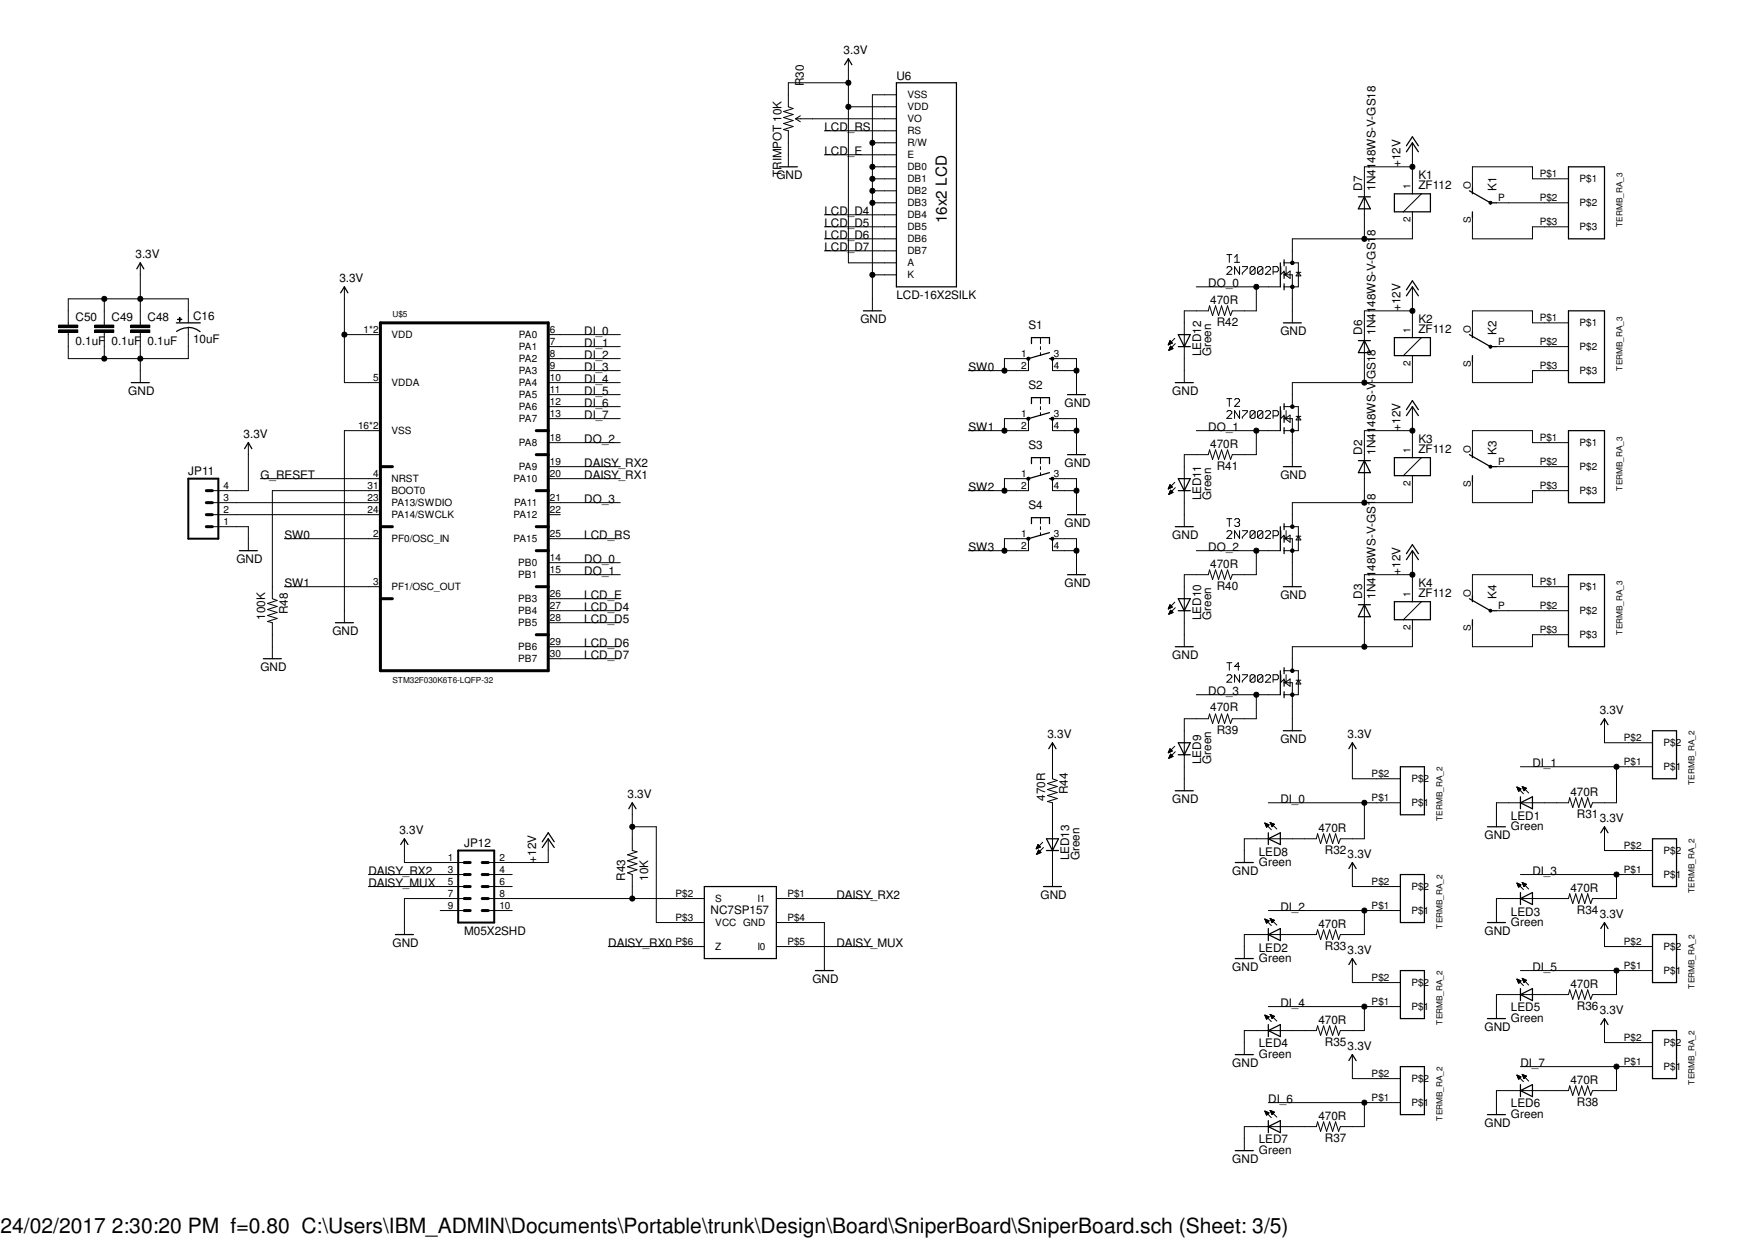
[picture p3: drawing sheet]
<svg xmlns="http://www.w3.org/2000/svg" width="297mm" height="210mm" viewBox="0 0 297 210" stroke-linecap="round" stroke-linejoin="round" font-family="sans-serif">
<g fill="none" stroke="#000" stroke-width=".17">
<path d="M135.5 19.6l-.8 .5M143.6 9.9v34.6h8.1M143.6 18.1h8.1M143.6 14h-10.2v4.1l.8 .3-1.6 .5 1.6 .5-1.6 .5 1.6 .5-1.6 .5 1.6 .5-1.6 .5 .8 .2v6.1M151.7 16h-4v36.6M134.7 20.1h17M134.7 20.1l.8 .5M139.5 36.4h12.2M139.5 38.4h12.2M139.5 26.2h12.2M139.5 22.1h12.2M147.7 34.3h4"/>
<path d="M147.7 28.2h4M147.7 30.3h4M147.7 32.3h4M147.7 24.2h4M239.1 24.2v8.6M239.1 35.9v4.5h-20.4v4.1M239.1 28.2h-8.2v12.2M240.6 32.8l-3.1 3.1M249.2 36.4v4h10.2v-2h6.1M252.1 34.1h.3l.1 .2-.1 .2-.1 .1-.2-.1-.1-.2zM253.3 34.3h12.2M265.5 30.3h-6.1v-2.1h-10.2v4.1"/>
<path d="M9.9 55.8h3.3v.5h-3.3zM9.9 55h3.3v.5h-3.3zM16 55.8h3.3v.5h-3.3zM16 55h3.3v.5h-3.3zM17.6 50.6v4.4M17.6 56.3v4.4M22.1 55.8h3.3v.5h-3.3zM22.1 55h3.3v.5h-3.3zM23.7 44.5v10.5M23.7 56.3v8.5M30.1 54l.7 .1zM30.4 53.7l.1 .7z"/>
<path d="M31.9 55.5v5.2h-20.3v-4.4M31.9 54.7v-4.1h-20.3v4.4M58.3 56.6h6.1M58.3 48.6v16.2h6.1M92.8 58.7h12.2M92.8 56.6h12.2M139.5 40.4h12.2M139.5 42.5h12.2M147.7 46.5h4M176.1 57.1v1.1M176.1 58.7v.5M176.1 59.7v.5"/>
<path d="M197.7 58.4h.1M197.7 58.3h.2M197.8 58.3h.2M197.8 58.2h.4M197.8 58.1h.5M197.8 59.3h.1M197.9 58.1h.5M197.9 59.2h.1M197.9 59.2h.3M197.9 58h.5M197.9 58h.4M197.9 59.1h.4"/>
<path d="M197.9 57.9h.3M197.9 57.8h.3M197.9 59.1h.6M197.9 59h.6M198 57.7h.1M198 58.9h.5M198 58.8h.4M198 58.8h.3M198.1 58.7h.1M198.1 58.7h.2M198.1 58.6l.4 .4-.7 .3zM198.1 58.6h.1"/>
<path d="M198.4 58.1l-.4-.4-.3 .7M198.4 58.1l-.7 .3M198.8 57.3l-1.1 1.1M198.9 58.2l-1.1 1.1M202.5 48.6h14.2M207.6 45.4l.3-.3h.4l.2 .3v.2l-.9 .8h.9M207.6 43.1h.9M208.1 43.1v1.3M209 43.6l.4-.5v1.3M209 44.4h.8M209.8 45.1v1.3l-.8-1.3v1.3M210.3 45.1h.8v.3l-.8 .8v.2"/>
<path d="M212.4 45.4v.8l-.2 .2h-.4l-.2-.2M212.4 45.4l-.2-.3h-.4l-.2 .3v.8M212.4 45.4l-.8 .8M212.6 48.6v4h-4l-.3 .8-.5-1.6-.5 1.6-.5-1.6-.6 1.6-.5-1.6-.5 1.6-.5-1.6-.2 .8h-4.1v12.2M213.7 45.4v.8l-.2 .2h-.4l-.3-.2M213.7 45.4l-.2-.3h-.4l-.3 .3v.8M213.7 45.4l-.9 .8M214.2 45.4l.2-.3h.4l.2 .3v.2l-.8 .8h.8M215.5 46h.7l.2-.2v-.4l-.2-.3h-.7v1.3M216.8 45.1v1.3l.5-.4 .4 .4v-1.3M217.3 44.5h2.4v4.1h-2.4M217.3 46.5h1.4v8.2"/>
<path d="M217.5 46.5l.9-.6v1.2zM219.4 46.1h.8M219.7 46.1l.5 .6h-.8zM239.1 48.6v8.5M239.1 52.6h-8.2v12.2M240.6 57.1l-3.1 3.1M252.1 58.5l.2-.1 .1 .1 .1 .2-.1 .2-.1 .1-.2-.1-.1-.2zM253.3 58.7h12.2M265.5 54.7h-6.1v-2.1h-10.2v4M42 74.9v8.2h-6.1M64.4 72.9h-6.1v32.5M92.8 79h12.2"/>
<path d="M92.8 64.8h12.2M92.8 60.7h12.2M92.8 62.7h12.2M92.8 66.8h12.2M92.8 68.8h12.2M92.8 70.9h12.2M92.8 74.9h12.2M163.9 72.9h10.2v-2h-4.1v2M163.9 62.7h10.2v-2h-4.1v2M173.9 60.5h.2h.1l.1 .2-.1 .2-.1 .1-.2-.1-.1-.2zM173.9 70.7l.2-.1 .1 .1 .1 .2-.1 .2-.1 .1-.2-.1-.1-.2zM176.1 67.3v1"/>
<path d="M176.1 68.8v.5M176.1 69.8v.6M176.1 77.5v1M176.1 79v.5M177.9 60.5h.2h.2l.1 .2-.1 .2-.2 .1-.2-.1-.1-.2zM177.9 70.7l.2-.1 .2 .1 .1 .2-.1 .2-.2 .1-.2-.1-.1-.2zM182.2 72.9h-4.1v-2h4.1v6.1M182.2 62.7h-4.1v-2h4.1v6.1M202.5 72.9h14.2M207.6 69.7l.3-.2h.4l.2 .2v.2l-.9 .9h.9M207.6 67.5h.9M208.1 67.5v1.3"/>
<path d="M209 67.7l.2-.2h.4l.2 .2v.2l-.8 .9h.8M209.8 69.5v1.3l-.8-1.3v1.3M210.3 69.5h.8v.2l-.8 .9v.2M212.4 69.7l-.2-.2h-.4l-.2 .2v.9M212.4 69.7v.9l-.2 .2h-.4l-.2-.2M212.4 69.7l-.8 .9M212.6 72.9v4.1h-4l-.3 .8-.5-1.6-.5 1.6-.5-1.6-.6 1.6-.5-1.6-.5 1.6-.5-1.6-.2 .8h-4.1v12.2M213.7 69.7l-.2-.2h-.4l-.3 .2v.9M213.7 69.7v.9l-.2 .2h-.4l-.3-.2M213.7 69.7l-.9 .9M214.2 69.7l.2-.2h.4l.2 .2v.2l-.8 .9h.8M215.5 70.4h.7l.2-.2v-.5l-.2-.2h-.7v1.3"/>
<path d="M216.8 69.5v1.3l.5-.4 .4 .4v-1.3M217.3 68.8h2.4v4.1h-2.4M217.3 70.9h1.4v8.1M217.5 70.9l.9-.6v1.2zM219.4 70.5h.8M219.7 70.5l.5 .6h-.8zM239.1 60.2v4.6h-20.4v4M239.1 68.8v8.7M239.1 72.9h-8.2v12.2M240.6 77.5l-3.1 3M249.2 60.7v4.1h10.2v-2.1h6.1M252.1 78.8l.2-.1 .1 .1 .1 .2-.1 .2h-.3l-.1-.2z"/>
<path d="M253.3 79h12.2M265.5 74.9h-6.1v-2h-10.2v4.1M35.9 85.1h28.5M35.9 87.1h28.5M35.9 89.2h6.1v4M44.1 81h20.3M48.1 91.2h16.3M48.1 99.3h16.3M64.4 83.1h-18.3v18.2l.8 .3-1.6 .6 1.6 .5-1.6 .5 1.6 .5-1.6 .5 1.6 .5-1.6 .5 .8 .2v6.1M92.8 81h12.2M92.8 85.1h12.2M92.8 87.1h2"/>
<path d="M92.8 91.2h12.2M92.8 95.2h12.2M92.8 97.3h12.2M163.9 83.1h10.2v-2.1h-4.1v2.1M163.9 93.2h10.2v-2h-4.1v2M173.9 80.9l.2-.1 .1 .1 .1 .1-.1 .2h-.3l-.1-.2zM173.9 91l.2-.1 .1 .1 .1 .2-.1 .2h-.3l-.1-.2zM176.1 80v.5M176.1 87.6v1M176.1 89.2v.5M176.1 90.2v.5M177.9 80.9l.2-.1 .2 .1 .1 .1-.1 .2h-.4l-.1-.2z"/>
<path d="M177.9 91l.2-.1 .2 .1 .1 .2-.1 .2h-.4l-.1-.2zM182.2 83.1h-4.1v-2.1h4.1v6.1M182.2 93.2h-4.1v-2h4.1v6.1M197.7 82.8h.1M197.7 82.7h.2M197.8 82.6h.2M197.8 82.5h.4M197.8 82.5h.5M197.8 83.7h.1M197.9 82.4h.5M197.9 83.6h.1M197.9 83.5h.3"/>
<path d="M197.9 82.3h.4M197.9 83.5h.4M197.9 82.3h.3M197.9 82.2h.3M197.9 83.4h.6M198 82.1h.1M198 83.3h.5M198 82l.4 .5-.7 .3zM198 83.2h.4M198 83.2h.3M198.1 83.1h.1M198.1 83.1h.2"/>
<path d="M198.1 83l-.3 .7M198.1 83l.4 .4-.7 .3M198.1 83h.1M198.8 81.7l-1.1 1.1M198.9 82.5l-1.1 1.2M202.5 93.2h14.2M207.6 90l.3-.2h.4l.2 .2v.3l-.9 .8h.9M207.6 87.8h.9M208.1 87.8v1.3M209 88l.2-.2h.4l.2 .2v.2l-.2 .2M209.4 88.4h.2M209.6 88.4l.2 .2v.3l-.2 .2h-.4l-.2-.2"/>
<path d="M209.8 89.8v1.3l-.8-1.3v1.3M210.3 89.8h.8v.2l-.8 .9v.2M212.4 90l-.2-.2h-.4l-.2 .2v.9M212.4 90v.9l-.2 .2h-.4l-.2-.2M212.4 90l-.8 .9M212.6 93.2v4.1h-4l-.3 .8-.5-1.6-.5 1.6-.5-1.6-.6 1.6-.5-1.6-.5 1.6-.5-1.6-.2 .8h-4.1v12.2M213.7 90l-.2-.2h-.4l-.3 .2v.9M213.7 90v.9l-.2 .2h-.4l-.3-.2M213.7 90l-.9 .9M214.2 90l.2-.2h.4l.2 .2v.3l-.8 .8h.8M215.5 90.7h.7l.2-.2v-.5l-.2-.2h-.7v1.3M216.8 89.8v1.3l.5-.4 .4 .4v-1.3"/>
<path d="M217.3 91.2h1.4v8.1M217.3 89.2h2.4v4h-2.4M217.5 91.2l.9-.6v1.2zM219.4 90.8h.8M219.7 90.8l.5 .6h-.8zM239.1 80.5v4.6h-20.4v4.1M239.1 93.2v8.7M239.1 97.3h-8.2v12.2M249.2 81v4.1h10.2v-2h6.1M265.5 99.3h-6.1v-2h-10.2v4M92.8 103.4h12.2M92.8 101.3h12.2"/>
<path d="M92.8 105.4h12.2M92.8 109.5h12.2M92.8 111.5h12.2M197.7 103h.1M197.8 103h.1M197.8 102.9h.3M197.8 102.8h.4M197.8 103.9h.1M197.9 102.8h.5M197.9 102.7h.5M197.9 103.9h.2M197.9 102.7h.4"/>
<path d="M197.9 102.6h.4M197.9 103.8h.3M197.9 103.8h.4M197.9 102.5h.3M197.9 103.7h.6M198 102.5h.2M198 102.4h.1M198 103.6h.5M198 103.6h.4M198 102.4l.4 .4-.7 .3zM198 103.5h.4M198 103.5h.3"/>
<path d="M198.1 103.4h.1M198.1 103.3l.4 .4-.7 .3zM198.1 103.3h.1M198.8 101.9l-1.1 1.2M198.9 102.9l-1.1 1.1M202.5 117.6h14.2M207.6 114.4l.3-.2h.4l.2 .2v.2l-.9 .9h.9M207.6 112.2h.9M208.1 112.2v1.3M209.8 114.2v1.3l-.8-1.3v1.3M209.8 112.8h-.8l.6-.6v1.3M210.3 114.2h.8v.2l-.8 .9v.2"/>
<path d="M212.4 114.4l-.2-.2h-.4l-.2 .2v.9M212.4 114.4v.9l-.2 .2h-.4l-.2-.2M212.4 114.4l-.8 .9M212.6 117.6v4.1h-4l-.3 .8-.5-1.6-.5 1.6-.5-1.6-.6 1.6-.5-1.6-.5 1.6-.5-1.6-.2 .8h-4.1v12.2M213.7 114.4l-.2-.2h-.4l-.3 .2v.9M213.7 114.4v.9l-.2 .2h-.4l-.3-.2M213.7 114.4l-.9 .9M214.2 114.4l.2-.2h.4l.2 .2v.2l-.8 .9h.8M215.5 115.1h.7l.2-.2v-.5l-.2-.2h-.7v1.3M216.8 114.2v1.3l.5-.4 .4 .4v-1.3M217.3 115.6h1.4v8.1M217.3 113.5h2.4v4.1h-2.4"/>
<path d="M217.5 115.6l.9-.7v1.3zM219.4 115.1h.8M219.7 115.1l.5 .7h-.8zM239.1 104.9v4.6h-20.4v4M240.6 101.9l-3.1 3M249.2 105.4v4.1h10.2v-2.1h6.1M253.3 103.4h12.2M107 140h4.1v16.2h8.1M107 135.9v8.1l.8 .2-1.6 .5 1.6 .5-1.6 .5 1.6 .5-1.6 .5 1.6 .5-1.6 .5 .8 .3v4.1M178.1 125.7v6.1l.8 .3-1.6 .5 1.6 .5-1.6 .5 1.6 .6-1.6 .5 1.6 .5-1.6 .5 .8 .2v14.2M197.7 127.4h.1M197.8 127.3h.1"/>
<path d="M197.8 127.3h.3M197.8 127.2h.4M197.8 128.3h.1M197.9 127.2h.5M197.9 127.1h.5M197.9 128.3h.2M197.9 127h.4M197.9 128.2h.3M197.9 128.1h.4M197.9 126.9h.3M197.9 128.1h.6M198 126.9h.2"/>
<path d="M198 126.8h.1M198 128h.5M198 127.9h.4M198 126.7l.4 .4-.7 .3zM198 127.8h.3M198.1 127.8h.1M198.1 127.6l.4 .5-.7 .3zM198.1 127.7h.1M198.8 126.3l-1.1 1.1M198.9 127.3l-1.1 1.1M214.1 139.3l1.1 1.2M214.1 139.4h.1"/>
<path d="M214.1 139.3l.7 .3-.4 .4zM214.1 139.4h.3M214.2 139.5h.3M214.2 139.7h.6M214.2 139.6h.5M214.2 139.8h.4M214.2 139.7h.5M214.3 139.8h.3M214.3 139.9h.2M214.3 140h.2M214.4 140h.1M214.7 135.9h22.3"/>
<path d="M215 139.2l1.1 1.1M215 139.2l.7 .3M215 139.2l.3 .8 .4-.5M215 139.3h.1M215 139.4h.4M215 139.4h.3M215.1 139.4h.5M215.1 139.6h.5M215.1 139.5h.6M215.2 139.7h.3M215.2 139.7h.4M215.2 139.8h.3"/>
<path d="M215.3 139.9h.1M215.3 139.8h.1M228.9 125.7v6.1h8.1M230.9 135.9v6.1h-4l-.3 .8-.5-1.7-.6 1.7-.5-1.7-.5 1.7-.5-1.7-.5 1.7-.5-1.7-.2 .9h-12.2v4M256.7 133.2l1.1 1.2M256.7 133.3h.2M256.7 133.3h.1M256.7 133.2l.7 .3-.4 .4M256.7 133.2l.3 .7M256.8 133.4h.2M256.8 133.5h.5M256.8 133.4h.4"/>
<path d="M256.9 133.6h.4M256.9 133.6h.5M256.9 133.7h.4M257 133.8h.2M257 133.7h.3M257 133.9h.1M257.3 129.8h22.4M257.6 133.1l1.1 1.1M257.6 133.1l.8 .3M257.6 133.1l.3 .8 .5-.5M257.7 133.3h.2M257.7 133.2h.1"/>
<path d="M257.7 133.3h.4M257.8 133.4h.6M257.8 133.4h.4M257.8 133.6h.4M257.8 133.5h.5M257.9 133.7h.2M257.9 133.8h.1M271.6 121.7v4h8.1M271.6 140v4h8.1M273.6 129.8v6.1h-4.1l-.3 .8-.5-1.7-.5 1.7-.5-1.7-.5 1.7-.5-1.7-.5 1.7-.5-1.7-.2 .9h-12.2v4.1M62.4 150.1h16.2M62.4 148h16.2"/>
<path d="M68.4 142v4h10.2M74.5 154.1h4.1M78.6 152.1h-10.2v6.1M82.6 152.1h36.6M82.6 150.1h4.1M82.6 154.1h4.1M82.6 148h4.1M92.8 142v4h-10.2M131.4 152.1h16.3M131.4 156.2h8.1v8.1M175.4 143.7h.1M175.4 143.6h.2"/>
<path d="M175.4 143.6h.3M175.5 143.5h.3M175.5 143.4h.5M175.5 144.6h.1M175.5 143.4h.6M175.5 144.5h.2M175.6 143.3h.4M175.6 143.3h.3M175.6 144.5h.2M175.6 144.4h.3M175.6 143.2h.3M175.6 144.4h.5"/>
<path d="M175.6 143.1h.2M175.6 143h.2M175.6 144.3h.6M175.6 144.2h.5M175.7 143l.4 .4-.7 .3zM175.7 143h.1M175.7 144.1h.4M175.7 144.1h.3M175.7 144h.2M175.8 143.9l.4 .4-.7 .3zM175.8 144h.1M175.8 143.9h.1"/>
<path d="M176.5 142.6l-1.1 1.1M176.6 143.5l-1.1 1.1M214.1 155.6l1.1 1.1M214.1 155.6h.1M214.1 155.6l.7 .3-.4 .4zM214.1 155.7h.2M214.2 155.8h.4M214.2 155.7h.3M214.2 155.9h.6M214.2 156h.5M214.3 156.1h.2M214.3 156h.3"/>
<path d="M214.3 156.2h.2M214.7 154.1h22.3M215 155.5l1.1 1.1M215 155.5l.7 .3M215 155.5l.3 .7M215 155.5h.2M215 155.5h.1M215 155.6h.3M215.1 155.7h.5M215.1 155.7h.4M215.1 155.9h.5M215.1 155.8h.6"/>
<path d="M215.2 155.9h.4M215.2 156h.2M215.2 156h.3M215.3 156.2h.1M215.3 156.1h.1M215.7 155.8l-.4 .4M228.9 146v4.1h8.1M230.9 154.1v4.1h-4l-.3 .8-.5-1.6-.6 1.6-.5-1.6-.5 1.6-.5-1.6-.5 1.6-.5-1.6-.2 .8h-12.2v4.1M256.7 149.5l1.1 1.1M256.7 149.5h.1M256.7 149.5l.7 .3-.4 .4zM256.8 149.6h.3"/>
<path d="M256.8 149.6h.2M256.8 149.8h.6M256.8 149.7h.5M256.9 149.8h.5M256.9 149.9h.4M257 150.1h.2M257 150h.2M257 150.1h.1M257.3 148h22.4M257.6 149.4l1.1 1.1M257.6 149.4l.8 .3-.5 .4M257.6 149.4l.3 .7"/>
<path d="M257.6 149.4h.1M257.7 149.5h.1M257.7 149.6h.4M257.7 149.5h.3M257.8 149.7h.5M257.8 149.6h.5M257.8 149.8h.5M257.8 149.9h.3M257.8 149.8h.4M257.9 150h.1M257.9 149.9h.2M257.9 150.1h.1"/>
<path d="M271.6 156.2v4h8.1M273.6 148v4.1h-4.1l-.3 .9-.5-1.7-.5 1.7-.5-1.7-.5 1.7-.5-1.7-.5 1.7-.5-1.7-.2 .8h-12.2v4.1M103 160.2h16.2M131.4 160.2h16.3M214.1 171.8l1.1 1.1M214.1 171.8l.7 .3M214.1 171.8l.3 .8 .4-.5M214.1 172h.3M214.1 171.9h.1M214.2 172.1h.4M214.2 172h.3M214.2 172.1h.6"/>
<path d="M214.2 172.3h.5M214.2 172.2h.5M214.3 172.4h.2M214.3 172.3h.3M214.4 172.5h.1M214.7 170.4h22.3M215 171.7l1.1 1.1M215 171.7l.7 .3-.4 .4zM215 171.7h.1M215 171.9h.3M215 171.8h.2M215.1 172h.5"/>
<path d="M215.1 172h.4M215.1 172.1h.5M215.2 172.2h.3M215.2 172.1h.4M215.2 172.3h.2M215.2 172.3h.3M215.3 172.4h.1M228.9 162.3v4h8.1M228.9 178.5v4.1h8.1M230.9 170.4v4.1h-4l-.3 .8-.5-1.6-.6 1.6-.5-1.6-.5 1.6-.5-1.6-.5 1.6-.5-1.6-.2 .8h-12.2v4M256.7 165.7l1.1 1.1M256.7 165.8h.2"/>
<path d="M256.7 165.7l.7 .3M256.7 165.7l.3 .8 .4-.5M256.8 165.9h.4M256.8 165.9h.2M256.8 166h.5M256.9 166.1h.5M256.9 166h.5M256.9 166.2h.4M257 166.3h.2M257 166.4h.1M257 166.3h.1M257.3 164.3h22.4"/>
<path d="M257.6 165.6l1.1 1.2M257.6 165.6l.8 .3-.5 .4zM257.7 165.7h.2M257.7 165.7h.1M257.7 165.9h.4M257.7 165.8h.3M257.8 165.9h.5M257.8 166h.5M257.8 166.2h.3M257.8 166.1h.4M257.9 166.2h.2M257.9 166.3h.1"/>
<path d="M271.6 172.4v4.1h8.1M273.6 164.3v4.1h-4.1l-.3 .8-.5-1.6-.5 1.6-.5-1.6-.5 1.6-.5-1.6-.5 1.6-.5-1.6-.2 .8h-12.2v4M214.1 188.1l1.1 1.1M214.1 188.1h.1M214.1 188.1l.7 .3-.4 .4M214.1 188.1l.3 .7M214.1 188.2h.3M214.2 188.3h.3M214.2 188.4h.6M214.2 188.3h.5M214.2 188.5h.4M214.2 188.5h.5"/>
<path d="M214.3 188.6h.3M214.3 188.6h.2M214.3 188.7h.2M214.4 188.8h.1M214.7 186.6h22.3M215 188l1.1 1.1M215 188l.7 .3M215 188l.3 .7 .4-.4M215 188h.1M215 188.1h.4M215 188.1h.3M215.1 188.2h.5"/>
<path d="M215.1 188.3h.5M215.1 188.3h.6M215.2 188.5h.3M215.2 188.4h.4M215.3 188.6h.1M230.9 186.6v4.1h-4l-.3 .8-.5-1.6-.6 1.6-.5-1.6-.5 1.6-.5-1.6-.5 1.6-.5-1.6-.2 .8h-12.2v4.1M256.7 182l1.1 1.1M256.7 182.1h.2M256.7 182h.1M256.7 182l.7 .3M256.7 182l.3 .7M256.8 182.1h.2"/>
<path d="M256.8 182.2h.5M256.8 182.2h.4M256.9 182.4h.4M256.9 182.3h.5M257 182.5h.2M257 182.5h.3M257 182.6h.1M257 182.7h.1M257.3 180.6h22.4M257.4 182.3l-.4 .4M257.6 181.9l1.1 1.1M257.6 181.9l.8 .3"/>
<path d="M257.6 181.9l.3 .7 .5-.4M257.7 182h.2M257.7 181.9h.1M257.7 182.1h.4M257.8 182.2h.6M257.8 182.1h.4M257.8 182.3h.4M257.8 182.2h.5M257.8 182.4h.4M257.9 182.5h.2M257.9 182.4h.2M257.9 182.5h.1"/>
<path d="M273.6 180.6v4h-4.1l-.3 .8-.5-1.6-.5 1.6-.5-1.6-.5 1.6-.5-1.6-.5 1.6-.5-1.6-.2 .8h-12.2v4.1"/>
<circle cx="143.6" cy="14" r=".43"/>
<circle cx="143.6" cy="18.1" r=".43"/>
<circle cx="147.6" cy="28.2" r=".43"/>
<circle cx="147.6" cy="34.3" r=".43"/>
<circle cx="147.6" cy="32.3" r=".43"/>
<circle cx="147.6" cy="24.2" r=".43"/>
<circle cx="147.6" cy="30.3" r=".43"/>
<circle cx="239" cy="28.2" r=".43"/>
<circle cx="17.6" cy="50.6" r=".43"/>
<circle cx="23.7" cy="50.6" r=".43"/>
<circle cx="58.3" cy="56.6" r=".43"/>
<circle cx="147.6" cy="46.5" r=".43"/>
<circle cx="212.6" cy="48.6" r=".43"/>
<circle cx="218.7" cy="44.5" r=".3"/>
<circle cx="218.7" cy="48.6" r=".3"/>
<circle cx="230.9" cy="40.4" r=".43"/>
<circle cx="239" cy="52.6" r=".43"/>
<circle cx="17.6" cy="60.7" r=".43"/>
<circle cx="23.7" cy="60.7" r=".43"/>
<circle cx="170" cy="72.9" r=".43"/>
<circle cx="170" cy="62.7" r=".43"/>
<circle cx="182.2" cy="62.7" r=".43"/>
<circle cx="182.2" cy="72.9" r=".43"/>
<circle cx="212.6" cy="72.9" r=".43"/>
<circle cx="218.7" cy="68.8" r=".3"/>
<circle cx="218.7" cy="72.9" r=".3"/>
<circle cx="230.9" cy="64.8" r=".43"/>
<circle cx="239" cy="72.9" r=".43"/>
<circle cx="170" cy="93.2" r=".43"/>
<circle cx="170" cy="83.1" r=".43"/>
<circle cx="182.2" cy="93.2" r=".43"/>
<circle cx="182.2" cy="83.1" r=".43"/>
<circle cx="212.6" cy="93.2" r=".43"/>
<circle cx="218.7" cy="93.2" r=".3"/>
<circle cx="218.7" cy="89.2" r=".3"/>
<circle cx="230.9" cy="85.1" r=".43"/>
<circle cx="239" cy="97.3" r=".43"/>
<circle cx="212.6" cy="117.6" r=".43"/>
<circle cx="218.7" cy="117.6" r=".3"/>
<circle cx="218.7" cy="113.5" r=".3"/>
<circle cx="230.9" cy="109.5" r=".43"/>
<circle cx="252.3" cy="103.4" r=".25"/>
<circle cx="107" cy="140" r=".43"/>
<circle cx="230.9" cy="135.9" r=".43"/>
<circle cx="273.6" cy="129.8" r=".43"/>
<circle cx="107" cy="152.1" r=".43"/>
<circle cx="230.9" cy="154.1" r=".43"/>
<circle cx="273.6" cy="148" r=".43"/>
<circle cx="230.9" cy="170.4" r=".43"/>
<circle cx="273.6" cy="164.3" r=".43"/>
<circle cx="230.9" cy="186.6" r=".43"/>
<circle cx="273.6" cy="180.6" r=".43"/>
</g>
<g fill="none" stroke="#000" stroke-width=".21">
<path d="M143 11l.6-1.1 .6 1.1M151.7 14h10.2v34.6h-10.2zM131.9 28.2h3.1M229.9 33.3h2M230.9 33.3l1 2h-2zM236 32.8h6.1v3.1h-6.1zM238 25.7l1.1-1.5 1 1.5M238 24.7l1.1-1.5 1 1.5M248.7 32.3l3.6 2h1M249.2 31.8v1M249.2 35.9v1M265.5 28.2h6.1v12.2h-6.1z"/>
<path d="M23.2 45.5l.5-1 .6 1M29.8 54.7h4.1M31.9 55.4l.7 .1 1.3 .6M31.9 55.5h-.7l-1.3 .6M57.7 49.6l.6-1 .6 1M146.1 52.6h3.1M174.6 58.2v-1.1h3v1.1M177.6 59.7l-3.5 1M199.4 58.7h2.1M199.4 56.6h2.1l-1.1 2.1zM216.7 44.5v4.1M217.2 54.7h3.1"/>
<path d="M217.3 44v1M217.3 45.9v1.2M217.3 48v1.1M229.9 57.7h2M230.9 57.7l1 2h-2zM236 57.1h6.1v3.1h-6.1zM238 50.1l1.1-1.5 1 1.5M238 49.1l1.1-1.6 1 1.6M248.7 56.6l3.6 2.1h1M249.2 56.1v1M265.5 52.6h6.1v12.2h-6.1zM22.2 64.8h3.1"/>
<path d="M41.4 75.9l.6-1 .6 1M174.6 78.5v-1h3v1M174.6 68.3v-1h3v1M177.6 60.7h.5M177.6 70.9h.5M177.6 69.8l-3.5 1.1M180.7 66.8h3M180.7 77h3M198.9 64.8h3.1M216.7 68.8v4.1M217.2 79h3.1M217.3 68.3v1"/>
<path d="M217.3 70.3v1.2M217.3 72.4v1M229.9 78h2M230.9 78l1 2h-2zM236 77.5h6.1v3h-6.1zM238 70.4l1.1-1.6 1 1.6M238 69.3l1.1-1.5 1 1.5M248.7 77l3.6 2h1M249.2 60.2v1M249.2 76.5v1M265.5 72.9h6.1v12.2h-6.1zM40.5 93.2h3.1"/>
<path d="M174.6 88.6v-1h3v1M177.6 81h.5M177.6 80l-3.5 1M177.6 91.2h.5M177.6 90.2l-3.5 1M180.7 87.1h3M180.7 97.3h3M198.9 89.2h3.1M199.4 81h2.1l-1.1 2.1zM199.4 83.1h2.1M216.7 89.2v4M217.2 99.3h3.1"/>
<path d="M217.3 88.6v1.1M217.3 90.6v1.2M217.3 92.7v1M238 94.7l1.1-1.5 1 1.5M238 93.7l1.1-1.5 1 1.5M249.2 80.5v1M265.5 97.3h6.1v12.2h-6.1zM44.6 111.5h3M56.8 105.4h3M198.9 109.5h3.1M199.4 103.4h2.1M199.4 101.3h2.1l-1.1 2.1z"/>
<path d="M216.7 113.5v4.1M217.3 113v1M217.3 114.9v1.3M217.3 117.1v1M229.9 102.4h2M230.9 102.4l1 2h-2zM236 101.9h6.1v3h-6.1zM248.7 101.3l3.6 2.1h1M249.2 100.8v1.1M249.2 104.9v1M106.4 136.9l.6-1 .7 1M177.5 126.7l.6-1 .6 1"/>
<path d="M198.9 133.9h3.1M199.4 125.7h2.1l-1.1 2.1zM199.4 127.8h2.1M217.2 123.7h3.1M228.3 126.7l.6-1 .6 1M237 129.8h4.1v8.1h-4.1zM251.8 140h3M257.3 135.9l2.1-1v2zM257.3 134.9v2M270.9 122.7l.7-1 .6 1M279.7 123.7h4.1v8.1h-4.1zM66.9 158.2h3.1"/>
<path d="M67.8 143l.6-1 .6 1M91.8 143.5l1-1.5 1 1.5M91.8 142.5l1-1.5 1 1.5M119.2 150.1h12.2v12.2h-12.2zM176.6 150.1h3.1M177.1 142h2.1l-1.1 2zM177.1 144h2.1M209.1 146h3M214.7 158.2l2-1v2zM214.7 141v2M214.7 157.2v2M214.7 142l2-1v2z"/>
<path d="M228.3 147l.6-1 .6 1M237 148h4.1v8.2h-4.1zM251.8 156.2h3M257.3 151.1v2M257.3 152.1l2.1-1v2zM270.9 141l.7-1 .6 1M270.9 157.2l.7-1 .6 1M279.7 158.2h4.1v8.1h-4.1zM279.7 142h4.1v8.1h-4.1zM138 164.3h3.1M209.1 162.3h3M209.1 178.5h3"/>
<path d="M214.7 173.4v2.1M214.7 174.5l2-1.1v2.1zM228.3 163.3l.6-1 .6 1M228.3 179.5l.6-1 .6 1M237 164.3h4.1v8.1h-4.1zM251.8 172.4h3M257.3 167.3v2.1M257.3 168.4l2.1-1.1v2.1zM270.9 173.4l.7-1 .6 1M279.7 174.5h4.1v8.1h-4.1zM209.1 194.8h3M214.7 189.7v2"/>
<path d="M214.7 190.7l2-1v2zM237 180.6h4.1v8.1h-4.1zM251.8 188.7h3M257.3 183.6v2M257.3 184.6l2.1-1v2z"/>
</g>
<g fill="#000">
<path d="M252.1 34.1h.3l.1 .2-.1 .2-.1 .1-.2-.1-.1-.2z" fill-rule="evenodd"/>
<path d="M30.1 54l.7 .1z" fill-rule="evenodd"/>
<path d="M30.4 53.7l.1 .7z" fill-rule="evenodd"/>
<path d="M252.1 58.5l.2-.1 .1 .1 .1 .2-.1 .2-.1 .1-.2-.1-.1-.2z" fill-rule="evenodd"/>
<path d="M173.9 60.5h.2h.1l.1 .2-.1 .2-.1 .1-.2-.1-.1-.2z" fill-rule="evenodd"/>
<path d="M173.9 70.7l.2-.1 .1 .1 .1 .2-.1 .2-.1 .1-.2-.1-.1-.2z" fill-rule="evenodd"/>
<path d="M177.9 60.5h.2h.2l.1 .2-.1 .2-.2 .1-.2-.1-.1-.2z" fill-rule="evenodd"/>
<path d="M177.9 70.7l.2-.1 .2 .1 .1 .2-.1 .2-.2 .1-.2-.1-.1-.2z" fill-rule="evenodd"/>
<path d="M252.1 78.8l.2-.1 .1 .1 .1 .2-.1 .2h-.3l-.1-.2z" fill-rule="evenodd"/>
<path d="M173.9 80.9l.2-.1 .1 .1 .1 .1-.1 .2h-.3l-.1-.2z" fill-rule="evenodd"/>
<path d="M173.9 91l.2-.1 .1 .1 .1 .2-.1 .2h-.3l-.1-.2z" fill-rule="evenodd"/>
<path d="M177.9 80.9l.2-.1 .2 .1 .1 .1-.1 .2h-.4l-.1-.2z" fill-rule="evenodd"/>
<path d="M177.9 91l.2-.1 .2 .1 .1 .2-.1 .2h-.4l-.1-.2z" fill-rule="evenodd"/>
<circle cx="143.6" cy="14" r=".43"/>
<circle cx="143.6" cy="18.1" r=".43"/>
<circle cx="147.6" cy="28.2" r=".43"/>
<circle cx="147.6" cy="34.3" r=".43"/>
<circle cx="147.6" cy="32.3" r=".43"/>
<circle cx="147.6" cy="24.2" r=".43"/>
<circle cx="147.6" cy="30.3" r=".43"/>
<circle cx="239" cy="28.2" r=".43"/>
<circle cx="17.6" cy="50.6" r=".43"/>
<circle cx="23.7" cy="50.6" r=".43"/>
<circle cx="58.3" cy="56.6" r=".43"/>
<circle cx="147.6" cy="46.5" r=".43"/>
<circle cx="212.6" cy="48.6" r=".43"/>
<circle cx="218.7" cy="44.5" r=".3"/>
<circle cx="218.7" cy="48.6" r=".3"/>
<circle cx="230.9" cy="40.4" r=".43"/>
<circle cx="239" cy="52.6" r=".43"/>
<circle cx="17.6" cy="60.7" r=".43"/>
<circle cx="23.7" cy="60.7" r=".43"/>
<circle cx="170" cy="72.9" r=".43"/>
<circle cx="170" cy="62.7" r=".43"/>
<circle cx="182.2" cy="62.7" r=".43"/>
<circle cx="182.2" cy="72.9" r=".43"/>
<circle cx="212.6" cy="72.9" r=".43"/>
<circle cx="218.7" cy="68.8" r=".3"/>
<circle cx="218.7" cy="72.9" r=".3"/>
<circle cx="230.9" cy="64.8" r=".43"/>
<circle cx="239" cy="72.9" r=".43"/>
<circle cx="170" cy="93.2" r=".43"/>
<circle cx="170" cy="83.1" r=".43"/>
<circle cx="182.2" cy="93.2" r=".43"/>
<circle cx="182.2" cy="83.1" r=".43"/>
<circle cx="212.6" cy="93.2" r=".43"/>
<circle cx="218.7" cy="93.2" r=".3"/>
<circle cx="218.7" cy="89.2" r=".3"/>
<circle cx="230.9" cy="85.1" r=".43"/>
<circle cx="239" cy="97.3" r=".43"/>
<circle cx="212.6" cy="117.6" r=".43"/>
<circle cx="218.7" cy="117.6" r=".3"/>
<circle cx="218.7" cy="113.5" r=".3"/>
<circle cx="230.9" cy="109.5" r=".43"/>
<circle cx="252.3" cy="103.4" r=".25"/>
<circle cx="107" cy="140" r=".43"/>
<circle cx="230.9" cy="135.9" r=".43"/>
<circle cx="273.6" cy="129.8" r=".43"/>
<circle cx="107" cy="152.1" r=".43"/>
<circle cx="230.9" cy="154.1" r=".43"/>
<circle cx="273.6" cy="148" r=".43"/>
<circle cx="230.9" cy="170.4" r=".43"/>
<circle cx="273.6" cy="164.3" r=".43"/>
<circle cx="230.9" cy="186.6" r=".43"/>
<circle cx="273.6" cy="180.6" r=".43"/>
</g>
<g fill="none" stroke="#000" stroke-width=".51">
<path d="M64.4 54.7h28.4v58.8h-28.4zM64.4 79h2M90.8 72.9h2M90.8 77h2M34.9 89.2h1M34.9 83.1h1M34.9 85.1h1M34.9 87.1h1M64.4 89.2h2M90.8 89.2h2M90.8 93.2h2M90.8 99.3h2"/>
<path d="M90.8 83.1h2M64.4 101.3h2M90.8 107.4h2M78.6 150.1h1M78.6 152.1h1M78.6 154.1h1M78.6 146h1M78.6 148h1M81.6 150.1h1M81.6 152.1h1M81.6 154.1h1M81.6 146h1"/>
<path d="M81.6 148h1"/>
</g>
<path d="M31.9 81h5.1v10.2h-5.1zM77.6 144h6v12.2h-6z" fill="none" stroke="#000" stroke-width=".34"/>
<path d="M9.9 56h3.3M9.9 55.2h3.3M16 56h3.3M16 55.2h3.3M22.1 56h3.3M22.1 55.2h3.3" fill="none" stroke="#000" stroke-width=".42"/>
<text font-size="3.6" x=".1" y="208.7">24/02/2017 2:30:20 PM f=0.80 C:\Users\IBM_ADMIN\Documents\Portable\trunk\Design\Board\SniperBoard\SniperBoard.sch (Sheet: 3/5)</text>
<text font-size="2.6" x="160.2" y="37.8" transform="rotate(-90 160.2 37.8)">16x2 LCD</text>
<g font-size="2">
<text x="142.8" y="9.1">3.3V</text>
<text x="136.1" y="14.6" transform="rotate(-90 136.1 14.6)">R30</text>
<text x="151.7" y="13.6">U6</text>
<text x="139.5" y="22.1">LCD_RS</text>
<text x="132.2" y="29.9" transform="rotate(-90 132.2 29.9)">TRIMPOT 10K</text>
<text x="139.5" y="26.2">LCD_E</text>
<text x="237" y="28.2" transform="rotate(-90 237 28.2)">+12V</text>
<text x="131.4" y="30.3">GND</text>
<text x="230.5" y="32.3" transform="rotate(-90 230.5 32.3)">D7</text>
<text x="232.8" y="32.3" transform="rotate(-90 232.8 32.3)">1N4148WS-V-GS18</text>
<text x="240.1" y="32">ZF112</text>
<text x="240.1" y="30.3">K1</text>
<text x="253.3" y="32.3" transform="rotate(-90 253.3 32.3)">K1</text>
<text x="139.5" y="40.4">LCD_D6</text>
<text x="139.5" y="38.4">LCD_D5</text>
<text x="139.5" y="36.4">LCD_D4</text>
<text x="22.9" y="43.6">3.3V</text>
<text x="57.4" y="47.7">3.3V</text>
<text x="139.5" y="42.5">LCD_D7</text>
<text x="151.7" y="50.6">LCD-16X2SILK</text>
<text x="204.5" y="48.6">DO_0</text>
<text x="204.8" y="51.4">470R</text>
<text x="237" y="52.6" transform="rotate(-90 237 52.6)">+12V</text>
<text x="12.8" y="54.3">C50</text>
<text x="12.8" y="58.4">0.1uF</text>
<text x="18.9" y="54.3">C49</text>
<text x="18.9" y="58.4">0.1uF</text>
<text x="25" y="54.3">C48</text>
<text x="25" y="58.4">0.1uF</text>
<text x="32.7" y="54.1">C16</text>
<text x="32.7" y="58">10uF</text>
<text x="98.9" y="58.7">DI_1</text>
<text x="98.9" y="56.7">DI_0</text>
<text x="145.6" y="54.7">GND</text>
<text x="174.1" y="55.7">S1</text>
<text x="205.9" y="55.2">R42</text>
<text x="216.7" y="56.7">GND</text>
<text x="230.5" y="56.7" transform="rotate(-90 230.5 56.7)">D6</text>
<text x="232.8" y="56.7" transform="rotate(-90 232.8 56.7)">1N4148WS-V-GS18</text>
<text x="240.1" y="56.3">ZF112</text>
<text x="240.1" y="54.7">K2</text>
<text x="253.3" y="56.7" transform="rotate(-90 253.3 56.7)">K2</text>
<text x="98.9" y="60.7">DI_2</text>
<text x="98.9" y="62.7">DI_3</text>
<text x="98.9" y="64.8">DI_4</text>
<text x="163.9" y="62.7">SW0</text>
<text x="174.1" y="65.8">S2</text>
<text x="203.3" y="60.3" transform="rotate(-90 203.3 60.3)">LED12</text>
<text x="205" y="60.3" transform="rotate(-90 205 60.3)">Green</text>
<text x="21.7" y="66.8">GND</text>
<text x="98.9" y="66.8">DI_5</text>
<text x="98.9" y="68.8">DI_6</text>
<text x="98.9" y="70.9">DI_7</text>
<text x="180.2" y="68.8">GND</text>
<text x="198.4" y="66.8">GND</text>
<text x="41.2" y="74.1">3.3V</text>
<text x="98.9" y="74.9">DO_2</text>
<text x="163.9" y="72.9">SW1</text>
<text x="174.1" y="75.9">S3</text>
<text x="204.5" y="72.9">DO_1</text>
<text x="204.8" y="75.8">470R</text>
<text x="230.5" y="77" transform="rotate(-90 230.5 77)">D2</text>
<text x="232.8" y="77" transform="rotate(-90 232.8 77)">1N4148WS-V-GS18</text>
<text x="237" y="72.9" transform="rotate(-90 237 72.9)">+12V</text>
<text x="240.1" y="76.7">ZF112</text>
<text x="240.1" y="74.9">K3</text>
<text x="253.3" y="77" transform="rotate(-90 253.3 77)">K3</text>
<text x="31.9" y="80.4">JP11</text>
<text x="44.1" y="81">G_RESET</text>
<text x="98.9" y="81">DAISY_RX1</text>
<text x="98.9" y="79">DAISY_RX2</text>
<text x="163.9" y="83.1">SW2</text>
<text x="180.2" y="79">GND</text>
<text x="205.9" y="79.6">R41</text>
<text x="216.7" y="81">GND</text>
<text x="98.9" y="85.1">DO_3</text>
<text x="174.1" y="86.1">S4</text>
<text x="180.2" y="89.2">GND</text>
<text x="203.3" y="84.7" transform="rotate(-90 203.3 84.7)">LED11</text>
<text x="205" y="84.7" transform="rotate(-90 205 84.7)">Green</text>
<text x="40" y="95.2">GND</text>
<text x="48.1" y="91.2">SW0</text>
<text x="98.9" y="91.2">LCD_RS</text>
<text x="98.9" y="95.2">DO_0</text>
<text x="163.9" y="93.2">SW3</text>
<text x="198.4" y="91.2">GND</text>
<text x="204.5" y="93.2">DO_2</text>
<text x="48.1" y="99.3">SW1</text>
<text x="98.9" y="101.3">LCD_E</text>
<text x="98.9" y="97.3">DO_1</text>
<text x="180.2" y="99.3">GND</text>
<text x="204.8" y="96.1">470R</text>
<text x="205.9" y="99.9">R40</text>
<text x="216.7" y="101.3">GND</text>
<text x="230.5" y="101.3" transform="rotate(-90 230.5 101.3)">D3</text>
<text x="232.8" y="101.3" transform="rotate(-90 232.8 101.3)">1N4148WS-V-GS18</text>
<text x="237" y="97.3" transform="rotate(-90 237 97.3)">+12V</text>
<text x="240.1" y="101">ZF112</text>
<text x="240.1" y="99.3">K4</text>
<text x="253.3" y="101.3" transform="rotate(-90 253.3 101.3)">K4</text>
<text x="44.9" y="104.9" transform="rotate(-90 44.9 104.9)">100K</text>
<text x="48.7" y="104" transform="rotate(-90 48.7 104)">R48</text>
<text x="56.3" y="107.4">GND</text>
<text x="98.9" y="105.4">LCD_D5</text>
<text x="98.9" y="103.4">LCD_D4</text>
<text x="203.3" y="105" transform="rotate(-90 203.3 105)">LED10</text>
<text x="205" y="105" transform="rotate(-90 205 105)">Green</text>
<text x="44.1" y="113.5">GND</text>
<text x="98.9" y="111.5">LCD_D7</text>
<text x="98.9" y="109.5">LCD_D6</text>
<text x="198.4" y="111.5">GND</text>
<text x="204.5" y="117.6">DO_3</text>
<text x="177.3" y="124.9">3.3V</text>
<text x="204.8" y="120.4">470R</text>
<text x="205.9" y="124.3">R39</text>
<text x="216.7" y="125.7">GND</text>
<text x="228.1" y="124.9">3.3V</text>
<text x="270.8" y="120.9">3.3V</text>
<text x="203.3" y="129.4" transform="rotate(-90 203.3 129.4)">LED9</text>
<text x="205" y="129.4" transform="rotate(-90 205 129.4)">Green</text>
<text x="259.4" y="129.8">DI_1</text>
<text x="106.2" y="135">3.3V</text>
<text x="176.9" y="135.6" transform="rotate(-90 176.9 135.6)">470R</text>
<text x="180.8" y="134.5" transform="rotate(-90 180.8 134.5)">R44</text>
<text x="198.4" y="135.9">GND</text>
<text x="216.7" y="135.9">DI_0</text>
<text x="265.8" y="134.7">470R</text>
<text x="67.6" y="141.1">3.3V</text>
<text x="78.6" y="143.4">JP12</text>
<text x="223.1" y="140.8">470R</text>
<text x="251.2" y="142">GND</text>
<text x="255.7" y="140.5">Green</text>
<text x="255.7" y="138.7">LED1</text>
<text x="266.9" y="138.5">R31</text>
<text x="270.8" y="139.1">3.3V</text>
<text x="62.4" y="148">DAISY_RX2</text>
<text x="90.8" y="146" transform="rotate(-90 90.8 146)">+12V</text>
<text x="105.8" y="149.1" transform="rotate(-90 105.8 149.1)">R43</text>
<text x="109.7" y="149.1" transform="rotate(-90 109.7 149.1)">10K</text>
<text x="181" y="145.6" transform="rotate(-90 181 145.6)">LED13</text>
<text x="182.7" y="145.6" transform="rotate(-90 182.7 145.6)">Green</text>
<text x="208.6" y="148">GND</text>
<text x="213.1" y="146.5">Green</text>
<text x="213.1" y="144.8">LED8</text>
<text x="224.2" y="144.6">R32</text>
<text x="228.1" y="145.2">3.3V</text>
<text x="259.4" y="148">DI_3</text>
<text x="62.4" y="150.1">DAISY_MUX</text>
<text x="120.3" y="154.8">NC7SP157</text>
<text x="141.6" y="152.1">DAISY_RX2</text>
<text x="176.1" y="152.1">GND</text>
<text x="216.7" y="154.1">DI_2</text>
<text x="255.7" y="155">LED3</text>
<text x="265.8" y="150.9">470R</text>
<text x="266.9" y="154.8">R34</text>
<text x="270.8" y="155.4">3.3V</text>
<text x="66.4" y="160.2">GND</text>
<text x="78.6" y="158.2">M05X2SHD</text>
<text x="103" y="160.2">DAISY_RX0</text>
<text x="141.6" y="160.2">DAISY_MUX</text>
<text x="213.1" y="161.1">LED2</text>
<text x="223.1" y="157">470R</text>
<text x="224.2" y="160.9">R33</text>
<text x="228.1" y="161.5">3.3V</text>
<text x="251.2" y="158.2">GND</text>
<text x="255.7" y="156.7">Green</text>
<text x="137.5" y="166.3">GND</text>
<text x="208.6" y="164.3">GND</text>
<text x="213.1" y="162.8">Green</text>
<text x="259.4" y="164.3">DI_5</text>
<text x="265.8" y="167.2">470R</text>
<text x="216.7" y="170.4">DI_4</text>
<text x="223.1" y="173.3">470R</text>
<text x="255.7" y="172.9">Green</text>
<text x="255.7" y="171.2">LED5</text>
<text x="266.9" y="171">R36</text>
<text x="270.8" y="171.6">3.3V</text>
<text x="213.1" y="179">Green</text>
<text x="213.1" y="177.3">LED4</text>
<text x="224.2" y="177.1">R35</text>
<text x="228.1" y="177.7">3.3V</text>
<text x="251.2" y="174.5">GND</text>
<text x="208.6" y="180.6">GND</text>
<text x="257.3" y="180.6">DI_7</text>
<text x="265.8" y="183.4">470R</text>
<text x="214.7" y="186.6">DI_6</text>
<text x="223.1" y="189.5">470R</text>
<text x="251.2" y="190.7">GND</text>
<text x="255.7" y="189.2">Green</text>
<text x="255.7" y="187.5">LED6</text>
<text x="266.9" y="187.2">R38</text>
<text x="208.6" y="196.8">GND</text>
<text x="213.1" y="195.3">Green</text>
<text x="213.1" y="193.5">LED7</text>
<text x="224.2" y="193.3">R37</text>
</g>
<g font-size="1.7">
<text x="153.6" y="16.6">VSS</text>
<text x="153.6" y="22.7">RS</text>
<text x="153.6" y="18.7">VDD</text>
<text x="153.6" y="20.7">VO</text>
<text x="153.6" y="28.8">DB0</text>
<text x="153.6" y="26.8">E</text>
<text x="153.6" y="24.8">R/W</text>
<text x="260.6" y="30">P$1</text>
<text x="153.6" y="30.9">DB1</text>
<text x="153.6" y="32.9">DB2</text>
<text x="153.6" y="34.9">DB3</text>
<text x="238.8" y="32" transform="rotate(-90 238.8 32)">1</text>
<text x="248.9" y="32" transform="rotate(-90 248.9 32)">O</text>
<text x="253.6" y="34">P</text>
<text x="260.6" y="34">P$2</text>
<text x="267.3" y="30.9">P$1</text>
<text x="267.3" y="34.9">P$2</text>
<text x="153.6" y="37">DB4</text>
<text x="153.6" y="39">DB5</text>
<text x="153.6" y="41">DB6</text>
<text x="238.8" y="37.5" transform="rotate(-90 238.8 37.5)">2</text>
<text x="248.9" y="37.8" transform="rotate(-90 248.9 37.8)">S</text>
<text x="260.6" y="38.1">P$3</text>
<text x="267.3" y="39">P$3</text>
<text x="153.6" y="45.1">A</text>
<text x="153.6" y="43.1">DB7</text>
<text x="153.6" y="47.1">K</text>
<text x="61.5" y="56.4">1*2</text>
<text x="66.2" y="57.3">VDD</text>
<text x="87.8" y="57.3">PA0</text>
<text x="87.8" y="59.3">PA1</text>
<text x="93.1" y="56.4">6</text>
<text x="93.1" y="58.4">7</text>
<text x="238.8" y="56.4" transform="rotate(-90 238.8 56.4)">1</text>
<text x="248.9" y="56.4" transform="rotate(-90 248.9 56.4)">O</text>
<text x="253.6" y="58.4">P</text>
<text x="260.6" y="54.4">P$1</text>
<text x="260.6" y="58.4">P$2</text>
<text x="267.3" y="55.2">P$1</text>
<text x="267.3" y="59.3">P$2</text>
<text x="63.2" y="64.5">5</text>
<text x="66.2" y="65.4">VDDA</text>
<text x="87.8" y="61.3">PA2</text>
<text x="87.8" y="63.4">PA3</text>
<text x="87.8" y="65.4">PA4</text>
<text x="93.1" y="60.5">8</text>
<text x="93.1" y="62.5">9</text>
<text x="93.1" y="64.5">10</text>
<text x="172.8" y="60.5">1</text>
<text x="172.8" y="62.5">2</text>
<text x="178.4" y="60.5">3</text>
<text x="178.4" y="62.5">4</text>
<text x="238.8" y="61.9" transform="rotate(-90 238.8 61.9)">2</text>
<text x="248.9" y="62.1" transform="rotate(-90 248.9 62.1)">S</text>
<text x="260.6" y="62.5">P$3</text>
<text x="267.3" y="63.4">P$3</text>
<text x="87.8" y="67.4">PA5</text>
<text x="87.8" y="69.5">PA6</text>
<text x="87.8" y="71.5">PA7</text>
<text x="93.1" y="66.5">11</text>
<text x="93.1" y="68.6">12</text>
<text x="93.1" y="70.6">13</text>
<text x="172.8" y="70.6">1</text>
<text x="178.4" y="70.6">3</text>
<text x="60.6" y="72.6">16*2</text>
<text x="66.2" y="73.5">VSS</text>
<text x="87.8" y="75.6">PA8</text>
<text x="93.1" y="74.7">18</text>
<text x="172.8" y="72.6">2</text>
<text x="178.4" y="72.6">4</text>
<text x="238.8" y="76.7" transform="rotate(-90 238.8 76.7)">1</text>
<text x="248.9" y="76.7" transform="rotate(-90 248.9 76.7)">O</text>
<text x="260.6" y="74.7">P$1</text>
<text x="267.3" y="75.6">P$1</text>
<text x="37.8" y="82.8">4</text>
<text x="62.2" y="82.8">31</text>
<text x="63.2" y="80.8">4</text>
<text x="66.2" y="81.7">NRST</text>
<text x="66.2" y="83.7">BOOT0</text>
<text x="86.9" y="81.7">PA10</text>
<text x="87.8" y="79.6">PA9</text>
<text x="93.1" y="78.7">19</text>
<text x="93.1" y="80.8">20</text>
<text x="172.8" y="80.8">1</text>
<text x="172.8" y="82.8">2</text>
<text x="178.4" y="80.8">3</text>
<text x="178.4" y="82.8">4</text>
<text x="238.8" y="82.3" transform="rotate(-90 238.8 82.3)">2</text>
<text x="248.9" y="82.5" transform="rotate(-90 248.9 82.5)">S</text>
<text x="253.6" y="78.7">P</text>
<text x="260.6" y="78.7">P$2</text>
<text x="260.6" y="82.8">P$3</text>
<text x="267.3" y="79.6">P$2</text>
<text x="267.3" y="83.7">P$3</text>
<text x="37.8" y="88.9">1</text>
<text x="37.8" y="86.8">2</text>
<text x="37.8" y="84.8">3</text>
<text x="62.2" y="84.8">23</text>
<text x="62.2" y="86.8">24</text>
<text x="66.2" y="85.7">PA13/SWDIO</text>
<text x="66.2" y="87.8">PA14/SWCLK</text>
<text x="86.9" y="87.8">PA12</text>
<text x="87" y="85.7">PA11</text>
<text x="93.1" y="84.8">21</text>
<text x="93.1" y="86.8">22</text>
<text x="63.2" y="90.9">2</text>
<text x="66.2" y="91.8">PF0/OSC_IN</text>
<text x="86.9" y="91.8">PA15</text>
<text x="87.7" y="95.9">PB0</text>
<text x="93.1" y="90.9">25</text>
<text x="93.1" y="95">14</text>
<text x="172.8" y="90.9">1</text>
<text x="172.8" y="92.9">2</text>
<text x="178.4" y="90.9">3</text>
<text x="178.4" y="92.9">4</text>
<text x="63.2" y="99">3</text>
<text x="66.2" y="99.9">PF1/OSC_OUT</text>
<text x="87.7" y="97.9">PB1</text>
<text x="87.7" y="102">PB3</text>
<text x="93.1" y="97">15</text>
<text x="93.1" y="101">26</text>
<text x="238.8" y="101" transform="rotate(-90 238.8 101)">1</text>
<text x="248.9" y="101" transform="rotate(-90 248.9 101)">O</text>
<text x="260.6" y="99">P$1</text>
<text x="267.3" y="99.9">P$1</text>
<text x="87.7" y="104">PB4</text>
<text x="87.7" y="106">PB5</text>
<text x="93.1" y="103.1">27</text>
<text x="93.1" y="105.1">28</text>
<text x="238.8" y="106.6" transform="rotate(-90 238.8 106.6)">2</text>
<text x="248.9" y="106.8" transform="rotate(-90 248.9 106.8)">S</text>
<text x="253.6" y="103.1">P</text>
<text x="260.6" y="103.1">P$2</text>
<text x="260.6" y="107.1">P$3</text>
<text x="267.3" y="104">P$2</text>
<text x="87.7" y="110.1">PB6</text>
<text x="87.7" y="112.1">PB7</text>
<text x="93.1" y="109.2">29</text>
<text x="93.1" y="111.2">30</text>
<text x="267.3" y="108.1">P$3</text>
<text x="274.8" y="125.4">P$2</text>
<text x="232.2" y="131.5">P$2</text>
<text x="274.8" y="129.5">P$1</text>
<text x="281.6" y="130.4">P$1</text>
<text x="281.6" y="126.3">P$2</text>
<text x="232.2" y="135.6">P$1</text>
<text x="238.9" y="136.5">P$1</text>
<text x="238.9" y="132.4">P$2</text>
<text x="274.8" y="143.7">P$2</text>
<text x="75.8" y="149.8">5</text>
<text x="75.8" y="147.8">3</text>
<text x="75.8" y="145.8">1</text>
<text x="84.5" y="149.8">6</text>
<text x="84.5" y="147.8">4</text>
<text x="84.5" y="145.8">2</text>
<text x="232.2" y="149.8">P$2</text>
<text x="274.8" y="147.8">P$1</text>
<text x="281.6" y="148.7">P$1</text>
<text x="281.6" y="144.6">P$2</text>
<text x="75.8" y="153.9">9</text>
<text x="75.8" y="151.8">7</text>
<text x="84.5" y="153.9">10</text>
<text x="84.5" y="151.8">8</text>
<text x="114.3" y="151.8">P$2</text>
<text x="114.3" y="155.9">P$3</text>
<text x="121.1" y="152.7">S</text>
<text x="128.2" y="152.7">I1</text>
<text x="133.3" y="151.8">P$1</text>
<text x="133.3" y="155.9">P$4</text>
<text x="232.2" y="153.9">P$1</text>
<text x="238.9" y="154.8">P$1</text>
<text x="238.9" y="150.7">P$2</text>
<text x="114.3" y="160">P$6</text>
<text x="121.1" y="156.8">VCC GND</text>
<text x="121.1" y="160.9">Z</text>
<text x="128.2" y="160.9">I0</text>
<text x="133.3" y="160">P$5</text>
<text x="274.8" y="160">P$2</text>
<text x="281.6" y="160.9">P$2</text>
<text x="232.2" y="166.1">P$2</text>
<text x="238.9" y="167">P$2</text>
<text x="274.8" y="164">P$1</text>
<text x="281.6" y="164.9">P$1</text>
<text x="232.2" y="170.1">P$1</text>
<text x="238.9" y="171">P$1</text>
<text x="274.8" y="176.2">P$2</text>
<text x="281.6" y="177.1">P$2</text>
<text x="232.2" y="182.3">P$2</text>
<text x="238.9" y="183.2">P$2</text>
<text x="274.8" y="180.3">P$1</text>
<text x="281.6" y="181.1">P$1</text>
<text x="232.2" y="186.4">P$1</text>
<text x="238.9" y="187.2">P$1</text>
</g>
<g font-size="1.4">
<text x="274.6" y="38.4" transform="rotate(-90 274.6 38.4)">TERMB_RA_3</text>
<text x="66.4" y="53.6">U$5</text>
<text x="274.6" y="62.7" transform="rotate(-90 274.6 62.7)">TERMB_RA_3</text>
<text x="274.6" y="83.1" transform="rotate(-90 274.6 83.1)">TERMB_RA_3</text>
<text x="274.6" y="107.4" transform="rotate(-90 274.6 107.4)">TERMB_RA_3</text>
<text x="66.4" y="115.6">STM32F030K6T6-LQFP-32</text>
<text x="286.8" y="132.8" transform="rotate(-90 286.8 132.8)">TERMB_RA_2</text>
<text x="244.1" y="138.9" transform="rotate(-90 244.1 138.9)">TERMB_RA_2</text>
<text x="286.8" y="151.1" transform="rotate(-90 286.8 151.1)">TERMB_RA_2</text>
<text x="244.1" y="157.2" transform="rotate(-90 244.1 157.2)">TERMB_RA_2</text>
<text x="286.8" y="167.3" transform="rotate(-90 286.8 167.3)">TERMB_RA_2</text>
<text x="244.1" y="173.4" transform="rotate(-90 244.1 173.4)">TERMB_RA_2</text>
<text x="286.8" y="183.6" transform="rotate(-90 286.8 183.6)">TERMB_RA_2</text>
<text x="244.1" y="189.7" transform="rotate(-90 244.1 189.7)">TERMB_RA_2</text>
</g>
</svg>
